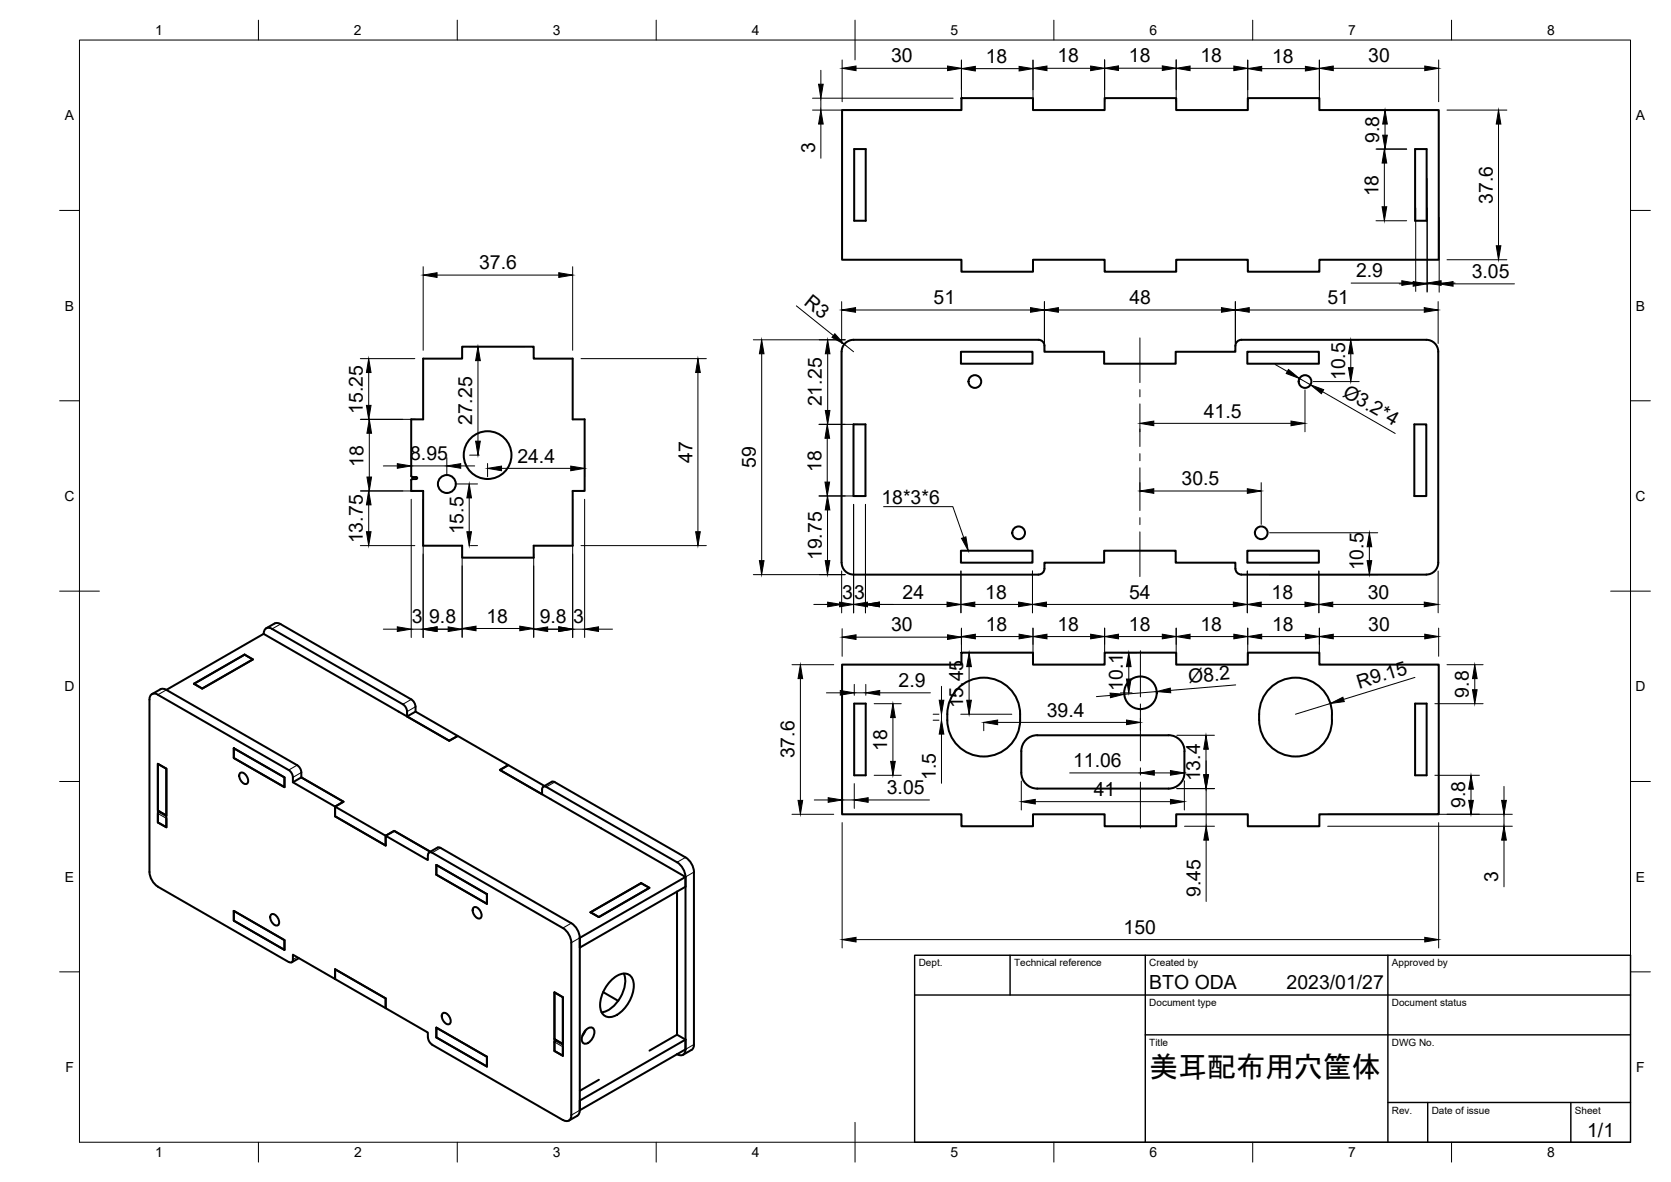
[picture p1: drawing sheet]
<svg xmlns="http://www.w3.org/2000/svg" width="420mm" height="297mm" viewBox="0 0 420 297" stroke-linecap="round" stroke-linejoin="round" font-family="sans-serif">
<g fill="none" stroke="#000" stroke-width=".51">
<path d="M211.7 27.7h30v-3h18v3h18v-3h18v3h18.1v-3h17.9v3h30.1v37.6h-30.1v3h-17.9v-3h-18.1v3h-18v-3h-18v3h-18v-3h-30zM214.8 37.5h2.9v18h-2.9zM355.8 37.5h2.9v18h-2.9zM106.4 90.1h9.8v-3h18v3h9.8v15.3h3v18h-3v13.7h-9.8v3h-18v-3h-9.8v-13.7h-3v-2.8l.3-.2h1l.2-.3-.2-.2h-1.1l-.2-.3v-14.2h3zM211.6 88.4v53M241.6 88.4h18v3h-18zM310.6 86.9v1.5h-15v3h-18v-3h-15v-1.5a1.49 1.49 0 0 0-1.5-1.5h-46.5a2.99 2.99 0 0 0-3 3M312.1 85.4h46.5a2.99 2.99 0 0 1 3 3v53a2.99 2.99 0 0 1-3 3h-46.5M312.1 85.4a1.49 1.49 0 0 0-1.5 1.5M313.6 88.4h18v3h-18zM214.6 106.6h3v18.1h-3zM355.6 106.6h3v18.1h-3z"/>
<path d="M241.6 138.4h18v3h-18zM313.6 138.4h18v3h-18zM66.9 157.9l2.2-1.2a1.49 1.49 0 0 1 1.4 .1l32.9 19 .6 .6a3.3 3.3 0 0 1 .5 2.4l10.6 6.1-2.1 1.3-10.7-6.1 2.2-1.3M68.4 158l32.9 19 .6 .6a3.2 3.2 0 0 1 .4 2.5M68.4 158a1.29 1.29 0 0 0-1.5-.1 1.29 1.29 0 0 0-.6 1.4M211.6 141.4a2.99 2.99 0 0 0 3 3h46.5a1.54 1.54 0 0 0 1.5-1.5v-1.5h15v-3h18v3h15v1.5M310.6 142.9a1.49 1.49 0 0 0 1.5 1.5M39.7 174.6l32.9 18.9 .6 .6a3.2 3.2 0 0 1 .4 2.5l10.7 6.1v2.4l12.7 7.4v-2.5l10.6 6.1v-1.2M39.7 174.6a1.29 1.29 0 0 0-1.5-.2 1.29 1.29 0 0 0-.6 1.4v43.4l.2 1.1 .6 1.2 1.3 1.3M41.8 173.4a1.49 1.49 0 0 0-1.5-.2l-2.1 1.2M48.8 171.8l12.7-7.3 2.1 1.2-12.7 7.4zM48.8 171.8l12.7-7.3 2.1 1.2-12.8 7.3z"/>
<path d="M211.7 167h30v-3h18v3h18v-3h18v3h18.1v-3h17.9v3h30.1v37.6h-30.1v3h-17.9v-3h-18.1v3h-18v-3h-18v3h-18v-3h-30zM214.8 176.8h2.9v18h-2.9zM240.9 173a9.2 9.2 0 0 1 10.7-1.7 9.2 9.2 0 0 1 4.9 9.7 9.2 9.2 0 0 1-10 9.1 9.2 9.2 0 0 1-8.3-10.6 9.1 9.1 0 0 1 2.7-6.5zM316.6 179.5v1.5M316.6 179.5a9.2 9.2 0 0 1 10-9.2 9.2 9.2 0 0 1 8.3 10.7 9.1 9.1 0 0 1-9.1 9.1 9.1 9.1 0 0 1-9.2-9.1M355.8 176.8h2.9v18h-2.9zM39.7 192l2.1 1.2v14.7l-2.1-1.2zM58.8 188l12.7 7.4v2.4l-12.7-7.3zM60.4 194.3a1.38 1.38 0 0 1 1.8 1 .96 .96 0 0 1 .3 1.1 .96 .96 0 0 1-.9 .6 2.08 2.08 0 0 1-1.2-2.7zM74.7 192.3l-32.9-18.9 24.5-14.1 46.7 26.9 2.1-1.3 12.7 7.4-2.1 1.2 46.7 26.9-26.6 15.3M74.7 192.3l.6 .6a3.2 3.2 0 0 1 .5 2.5l10.6 6.1-2.1 1.2v2.4l12.7 7.4v-2.5l2.1-1.2 9.1 5.3-9.1-5.3-2.1 1.2-12.7-7.3 2.1-1.2-10.6-6.1-2.2 1.2M136.3 198.4l.1-.4a.61 .61 0 0 1 1-.2l32.8 18.9 1 .8 .7 1.1 .5 1.8v43.3"/>
<path d="M136.6 197.7l2.1-1.2h.8l32.9 19 1.3 1.3 .6 1.1 .2 1.2v43.4a1.47 1.47 0 0 1-.6 1.4M136.9 197.5l-9.1-5.2-2.1 1.2 10.6 6.1v-1.2M260.8 184.8h33M293.8 184.8a4 4 0 0 1 4 4v5.4a4 4 0 0 1-4 4h-33a4 4 0 0 1-4-4v-5.4a4 4 0 0 1 4-4M39.7 204.4v2.3l2.1 1.2v-2.3M39.7 203.6v-11.6l2.1 1.2v11.6M39.7 203.6l.1 .1M39.8 203.7l2 1.2M40.2 204l-.5 .4M107.6 214.9l.1-.4 .3-.3 .7 .1 32.8 18.9M109.7 217.4l12.7 7.3v2.4l-12.7-7.3zM110 213l-2.1 1.2"/>
<path d="M110 213l.8 .1 32.8 18.9 1.4 1.3 .6 1.2 .2 1.2M39.7 222.8l32.9 18.9 .6 .2 .4-.4v-1.6l10.7 6.1v-2.4l12.7 7.3v2.5l10.6 6.1v1.2M58.8 228.9l12.7 7.4v2.4l-12.7-7.3zM68.2 229.8a1.38 1.38 0 0 1 1.8 1.1 .96 .96 0 0 1 .3 1 .96 .96 0 0 1-.9 .7 2.08 2.08 0 0 1-1.2-2.8zM119.1 228.1a1.38 1.38 0 0 1 1.8 1 .96 .96 0 0 1 .3 1.1 .96 .96 0 0 1-.9 .6 2.08 2.08 0 0 1-1.2-2.7zM141.5 233.2l1 .8 .7 1.1 .4 1.8 .1 43.3a1.29 1.29 0 0 1-.7 1.4 1.29 1.29 0 0 1-1.5-.2M145.8 235.7v43.3M148.5 229.2l12.7-7.3 2.1 1.2-12.8 7.4zM161.2 221.9l2.1 1.2-12.7 7.4-2.1-1.3M170.2 224v36M172.4 222.8l-26.6 15.3M75.1 240.8l-1.8 1"/>
<path d="M84.3 243.6l12.7 7.3v2.5l-12.7-7.4zM109.7 258.2l12.7 7.4v2.4l-12.7-7.3zM111.3 254.7a1.38 1.38 0 0 1 1.8 1 .96 .96 0 0 1 .3 1.1 .96 .96 0 0 1-.8 .6 2.08 2.08 0 0 1-1.3-2.7zM139.4 249.4l2.1 1.2v14.7l-2.1-1.2zM147.2 259l-.8 1.3M147.4 258.7a1.13 1.13 0 0 1 1.6-.4 1.13 1.13 0 0 1 .4 1.6 2.52 2.52 0 0 1-2.7 2.3 2.53 2.53 0 0 1 .7-3.5zM151.6 249.3l3.8 2.2M153.8 246.2a3.8 3.8 0 0 1 4.6-1.1 4.5 4.5 0 0 1 .5 5.1 8.2 8.2 0 0 1-5.3 5.4 2.47 2.47 0 0 1-2.7-3 9.5 9.5 0 0 1 2.9-6.4zM156.9 244.7a7.9 7.9 0 0 1-2.5 8.1l-.6 .5a4.6 4.6 0 0 1-2.6 1.1M107.6 260.7l.2 .8 .9 1M108.7 262.5l32.8 19M139.4 261v-11.6l2.1 1.2v11.7"/>
<path d="M139.4 261l.1 .1M139.5 261.1l2 1.3M139.6 261.6l-.2 .2v2.3l2.1 1.2v-2.2M139.9 261.4l-.3 .1M145.8 279a1.5 1.5 0 0 1-.7 1.4l-2.1 1.2M150.6 271.3l-4.8 2.8M170.2 260l2.2 1.3-26.6 15.3M170.2 260l-6.9 4M172.4 263.7a1.29 1.29 0 0 1-.7 1.4 1.29 1.29 0 0 1-1.5-.2M172.4 263.7l-26.6 15.3M173.8 263.9l-2.1 1.2"/>
<circle cx="245.1" cy="95.9" r="1.6"/>
<circle cx="328.1" cy="95.9" r="1.6"/>
<circle cx="122.6" cy="114.4" r="6"/>
<circle cx="112.4" cy="121.6" r="2.25"/>
<circle cx="256.1" cy="133.9" r="1.6"/>
<circle cx="317.1" cy="133.9" r="1.6"/>
<circle cx="286.8" cy="174.1" r="4.1"/>
</g>
<g fill="none" stroke="#000" stroke-width=".25">
<path d="M20 10.1h390v276.9h-390zM65 5.1v5M115 5.1v5M165 5.1v5M206.4 17.7v3.5M211.8 15.1v10.5M211.8 17.2l3.4-.6v1.2zM215 5.1v10M215.2 17.2h23.1M238.3 16.6l3.4 .6-3.4 .6zM241.7 15.1v10.5M241.7 17.2l3.5-.5v1.1z"/>
<path d="M245.2 17.2h11M256.2 16.7l3.5 .5-3.5 .6zM259.7 15.1v10.5M259.7 17.2l3.6-.6v1.2zM263.3 17.2h10.9M265 5.1v5M274.2 16.6l3.5 .6-3.5 .6zM277.7 15v10.6M277.7 17.1l3.5-.5v1.1zM281.2 17.1h11M292.2 16.6l3.5 .5-3.5 .6zM295.7 15v10.6"/>
<path d="M295.7 17.2l3.5-.6v1.2zM299.2 17.2h11M310.2 16.6l3.5 .6-3.5 .6zM313.7 17.2l3.5-.5v1.1zM313.7 15.1v10.5M315 5.1v5M317.2 17.2h11M328.2 16.7l3.5 .5-3.5 .6zM331.7 17.2l3.5-.6v1.2zM331.7 15.1v10.5M335.2 17.2h23M358.2 16.6l3.5 .6-3.5 .6z"/>
<path d="M361.7 15.1v10.5M365 5.1v5M204.3 27.7h35.3M204.3 24.7h35.3M205.8 21.2h1.2l-.6 3.5zM206.4 24.7v3M206.4 31.2v8.6M206.4 27.7l.6 3.5h-1.2zM346 37.5h7.7M346.2 27.7h.1M347.7 34h1.1l-.5 3.5zM348.1 37.5l.6 3.5h-1.2z"/>
<path d="M348.3 31.2v2.8M348.3 27.7l.5 3.5h-1.1zM363.8 27.7h15.1M376.8 31.2v30.6M376.8 27.7l.6 3.5h-1.2zM15 52.9h5M346 55.5h7.7M347.5 52h1.2l-.6 3.5zM348.1 41v11M356 52.2v21M358.8 44.9v28.5M358.9 52.2v21"/>
<path d="M361.9 54.7v18.7M410 52.9h5M106.4 67v21M106.4 69.1l3.5-.6v1.2zM109.9 69.1h30.6M140.5 68.5l3.5 .6-3.5 .6zM144 67v21M200.2 76.9l9.3 7.4M211.6 75.8v10.5M211.6 77.9l3.5-.6v1.2zM215.1 77.9h44M259.1 77.3l3.5 .6-3.5 .6z"/>
<path d="M262.6 75.8v10.5M262.6 77.9l3.5-.6v1.2zM266.1 77.9h41M307.1 77.3l3.5 .6-3.5 .6zM310.6 75.8v10.5M310.6 77.9l3.5-.6v1.2zM314.1 77.9h44M339.7 71.1h12.8M351.8 71.3h3.5M352.5 70.5l3.5 .6-3.5 .6zM355.3 70.8l3.5 .5-3.5 .6zM356 71.1h2.9"/>
<path d="M358.1 77.3l3.5 .6-3.5 .6zM358.8 71.3h3.1M358.9 71.1l3.5-.6v1.2zM361.6 75.8v10.5M361.9 71.3l3.5-.5v1.1zM362.4 71.1h3.5M363.8 65.3h15.1M365.4 71.3h15.4M376.2 61.8h1.2l-.6 3.5zM90.6 90.1h13.7M92.7 90.1l.6 3.5h-1.2zM92.7 93.6v8.3"/>
<path d="M118.1 87.1h14M120.2 87.1l.6 3.5h-1.2zM120.2 90.6v20.3M146.1 90.1h31.5M175.5 93.6v40M175.5 90.1l.6 3.5h-1.2zM189.4 85.4h23.1M191.5 88.9v52M191.5 85.4l.6 3.5h-1.2zM208.1 88.9v14.3M208.1 85.4l.6 3.5h-1.2zM209.9 83.9l2.4 2.6-3.1-1.7z"/>
<path d="M212.3 86.5l2.3 1.9M286.6 84.9v11.2M286.6 97.9v1.8M320.7 91.6l3 1.8M324 92.8l2.7 2.3-3.3-1.2zM326.7 95.1l2.8 1.6M328.1 98v10.5M329.5 96.7l3.3 1.2-.5 1zM330.2 95.9h11.6M332.5 98.4l18.3 10.5M338.5 85.4h3.3M339.1 92.4h1.1l-.6 3.5z"/>
<path d="M339.6 88.9v3.5M339.6 85.4l.6 3.5h-1.1zM15 100.7h5M90.6 105.4h13.7M92.1 101.9h1.2l-.6 3.5zM92.3 119.9h1.1l-.5 3.5zM92.9 108.9v11M92.9 105.4l.5 3.5h-1.1zM96.4 117.1h3.5M99.9 116.5l3.5 .6-3.5 .6zM103.4 115v.5M103.4 117.1h8.9"/>
<path d="M112.3 115v4.5M112.3 117.1l3.5-.6v1.2zM115.8 117.1h3.6M118.1 114.4h2.4M119.6 110.9h1.2l-.6 3.5zM122.6 117.7l3.5-.6v1.2zM122.6 116.5v3.3M126.1 117.7h17.4M143.5 117.1l3.5 .6-3.5 .6zM147 116.7v3.1M205.9 106.6h9.6M207.5 103.2h1.2l-.6 3.4z"/>
<path d="M208 110.1v11M208 106.6l.6 3.5h-1.2zM286.6 106.4l3.5-.6v1.2zM286.6 101.5v10.7M286.6 114v1.8M286.6 117.6v10.7M290.1 106.4h34.5M324.6 105.8l3.5 .6-3.5 .6zM410 100.7h5M90.6 123.4h13.7M90.6 137.1h13.7M92.1 133.6h1.2l-.6 3.5z"/>
<path d="M92.7 123.4l.6 3.5h-1.2zM92.7 126.9v6.7M103.4 125.5v34.7M106.4 125.5v34.7M114.4 121.6h5.7M116.2 139.2v21M117.4 133.6h1.2l-.6 3.5zM118 125.1v8.5M118 121.6l.6 3.5h-1.2zM118.3 137.1h1.8M134.2 139.2v21M144 125.5v34.7"/>
<path d="M146.1 137.1h31.5M147 125.5v34.7M174.9 133.6h1.2l-.6 3.5zM205.9 124.6h9.6M207.4 121.1h1.2l-.6 3.5zM208.1 128.2v12.7M208.1 124.6l.6 3.6h-1.2zM214.6 126.8v27.2M217.6 126.8v27.2M222.2 127.3h17.4l2.7 7.8M241.8 135.3l1.1-.4 .6 3.5zM286.6 123.4l3.5-.6v1.2z"/>
<path d="M286.6 130.1v1.8M286.6 133.7v11.2M290.1 123.4h23.5M313.6 122.8l3.5 .6-3.5 .6zM317.1 121.3v10.5M319.2 133.9h27.2M344.3 137.4v3.5M344.3 133.9l.6 3.5h-1.2zM15 148.6h10M70.5 156.8l-2.1 1.2M96.4 158.1h3.5M99.9 157.5l3.5 .6-3.5 .6z"/>
<path d="M103.4 158.1h3M106.4 158.1l3.5-.6v1.2zM109.9 158.1h2.8M109.9 158.1h3.5M112.7 157.5l3.5 .6-3.5 .6zM116.2 157.9l3.5-.6v1.2zM119.7 157.9h11M130.7 157.3l3.5 .6-3.5 .6zM134.2 158.1l3.5-.6v1.2zM137 158.1h3.5M137.7 158.1h2.8M140.5 157.5l3.5 .6-3.5 .6z"/>
<path d="M144 158.1h3M147 158.1l3.5-.6v1.2zM150.5 158.1h3.5M189.4 144.4h23.1M190.9 140.9h1.2l-.6 3.5zM204.6 151.9h6.5M207.5 140.9h1.2l-.6 3.5zM208.1 151.3l3.5 .6-3.5 .6zM211.1 151.3l3.5 .6-3.5 .6zM211.6 143.5v10.5M211.6 151.9h6M211.8 158v6.9"/>
<path d="M214.6 151.9l3.5-.6v1.2zM217.6 151.9l3.5-.6v1.2zM218.1 151.9h20M238.1 151.3l3.5 .6-3.5 .6zM238.3 159.5l3.4 .6-3.4 .6zM241.6 151.9l3.5-.6v1.2zM241.6 143.5v10.5M241.7 157.9v7M241.7 160l3.5-.6v1.1zM245.1 151.9h11M245.2 160h11M256.1 151.3l3.5 .6-3.5 .6z"/>
<path d="M256.2 159.4l3.5 .6-3.5 .5zM259.6 151.9l3.5-.6v1.2zM259.6 143.5v10.5M259.7 157.9v7M259.7 160l3.6-.6v1.1zM263.1 151.9h47M263.3 160h10.9M274.2 159.4l3.5 .6-3.5 .5zM277.7 157.9v7M277.7 160l3.5-.6v1.1zM281.2 160h11M292.2 159.4l3.5 .6-3.5 .5z"/>
<path d="M295.7 157.9v7M295.7 160l3.5-.6v1.1zM299.2 160h11M310.1 151.3l3.5 .6-3.5 .6zM310.2 159.4l3.5 .6-3.5 .5zM313.6 151.9l3.5-.6v1.2zM313.6 143.5v10.5M313.7 160l3.5-.6v1.1zM313.7 157.9v7M317.1 151.9h11M317.2 160h11M319.2 144.4h27.2"/>
<path d="M328.1 151.3l3.5 .6-3.5 .6zM328.2 159.4l3.5 .6-3.5 .5zM331.6 151.9l3.5-.6v1.2zM331.6 143.5v10.5M331.7 160l3.5-.6v1.1zM331.7 157.9v7M335.1 151.9h23M335.2 160h23M343.7 140.9h1.2l-.6 3.5zM358.1 151.3l3.5 .6-3.5 .6zM358.2 159.4l3.5 .6-3.5 .5zM361.6 143.5v10.5"/>
<path d="M361.7 157.9v7M405 148.6h10M41.8 173.4l-2.1 1.2M103.4 175.8l-2.1 1.2M104.5 177.6l-2.2 1.2M199.1 167h10.5M201.3 170.5v30.6M201.3 167l.5 3.5h-1.1zM207.8 174.1h3.5M211.3 173.5l3.5 .6-3.5 .6zM211.8 160.1l3.4-.6v1.2zM214.8 172v2.7"/>
<path d="M214.8 174.1h2.9M215.2 160.1h23.1M217.7 174.1l3.5-.6v1.2zM217.7 172v2.7M219.8 176.8h6.8M221.2 174.1h12.7M224.5 176.8l.6 3.5h-1.2zM234.6 179.5h1.5M236.2 176h1.1l-.6 3.5zM236.7 172.5v3.5M236.7 179.5v1.5M241.6 179.5h12.8"/>
<path d="M243.1 176h1.1l-.5 3.5zM243.7 167.5v8.5M243.7 164l.5 3.5h-1.1zM279.1 174.2l3.6 .3-3.5 .8zM279.2 174.8l-3.5 .3M281.7 174.1h3M281.9 164h4M283.2 170.6h1.2l-.6 3.5zM283.8 167.5v3.1M283.8 164l.6 3.5h-1.2zM286.7 163.5v11.6M286.7 176.9v14.3"/>
<path d="M290.8 173.8l-8.1 .7M290.8 173.8l3.5-.9 .1 1.2zM310.7 172.1l-16.4 1.4M334.5 176.8l-8.8 2.7M334.5 176.8l3.2-1.6 .3 1.1zM355.8 170.2l-18 5.6M360.8 176.8h12.1M363.8 167h9.1M370.2 173.3h1.2l-.6 3.5zM370.8 170.5v2.8M370.8 167l.6 3.5h-1.2zM15 196.4h5"/>
<path d="M74.7 192.3l-2.1 1.2M75.8 194.1l-2.2 1.3M139.5 196.5l-2.1 1.3M214.8 196.9v6.3M219.8 194.8h6.8M223.9 191.3h1.2l-.6 3.5zM224.5 180.3v11M234.6 181h1.5M236.7 184.5v12.3M236.7 181l.6 3.5h-1.1zM247.4 181.5l3.4-.6v1.2zM247.4 181.6v2"/>
<path d="M250.8 181.5h32.5M256.8 196.3v7.3M269 194.2h17.7M283.3 180.9l3.4 .6-3.4 .6zM286.7 193v1.8M286.7 196.5v11.6M286.7 194.2l3.5-.6v1.2zM290.2 194.2h4.1M294.3 193.6l3.5 .6-3.5 .6zM295.9 184.8h9.5M295.9 198.2h9.5M297.8 196.3v7.3"/>
<path d="M302.7 194.7h1.1l-.6 3.5zM302.7 194.7h1.2l-.6 3.5zM303.2 188.3v6.4M303.2 184.8l.6 3.5h-1.1zM303.3 191.2v3.5M303.3 198.2v9.4M360.8 194.8h11.2M369.9 198.3v2.8M369.9 194.8l.6 3.5h-1.2zM378.2 197.6v3.5M410 196.4h5M39.7 203.6l2.1 1.2"/>
<path d="M39.7 204.4l2.1 1.2M39.9 204.1l1.9 1.1M110.8 213.1l-2.1 1.2M172.4 215.5l-2.2 1.2M174.5 219.2l-2.1 1.2M199.1 204.6h10.5M200.7 201.1h1.1l-.5 3.5zM204.7 201h3.5M208.2 200.5l3.6 .5-3.6 .6zM211.8 206.7v31.5M211.8 201h3M214.8 201l3.5-.5v1.1z"/>
<path d="M218.3 201h15.4M256.8 201.5l3.5-.6v1.1zM260.3 201.5h34M294.3 200.9l3.5 .6-3.5 .5zM297.8 207.6h7.6M303.3 211.1v15.4M303.3 207.6l.6 3.5h-1.2zM333.8 204.6h46.5M333.8 207.6h46.5M361.7 206.7v31.5M369.3 201.1h1.2l-.6 3.5zM377.6 201.1h1.2l-.6 3.5z"/>
<path d="M378.2 204.6v3M378.2 211.1v11.8M378.2 207.6l.6 3.5h-1.2zM143.6 232l-2.1 1.2M145.8 235.7l-2.2 1.2M211.8 236.1l3.4-.5v1.1zM215.2 236.1h143M358.2 235.6l3.5 .5-3.5 .6zM15 244.2h5M74.7 240.5l-1.1 .6M410 244.2h5M139.4 261l2.1 1.3"/>
<path d="M139.4 261.8l2.1 1.3M139.6 261.5l1.9 1.2M145.8 279l-2.2 1.2M174.5 262.5l-2.1 1.2M65 287v5M115 287v5M165 287v5M215 282.1v9.9M265 287v5M315 287v5M365 287v5"/>
</g>
<path d="M230 240.1h180v46.9h-180zM230 250h180M254 240.1v9.9M288 240.1v46.9M349 240.1v46.9M288 260.1h122M349 277.1h61M359 277.1v9.9M395 277.1v9.9" fill="none" stroke="#000" stroke-width=".36"/>
<g fill="#000">
<path d="M211.8 17.2l3.4-.6v1.2zM238.3 16.6l3.4 .6-3.4 .6zM241.7 17.2l3.5-.5v1.1zM256.2 16.7l3.5 .5-3.5 .6zM259.7 17.2l3.6-.6v1.2zM274.2 16.6l3.5 .6-3.5 .6zM277.7 17.1l3.5-.5v1.1zM292.2 16.6l3.5 .5-3.5 .6zM295.7 17.2l3.5-.6v1.2zM310.2 16.6l3.5 .6-3.5 .6zM313.7 17.2l3.5-.5v1.1zM328.2 16.7l3.5 .5-3.5 .6z"/>
<path d="M331.7 17.2l3.5-.6v1.2zM358.2 16.6l3.5 .6-3.5 .6zM205.8 21.2h1.2l-.6 3.5zM206.4 27.7l.6 3.5h-1.2zM347.7 34h1.1l-.5 3.5zM348.3 27.7l.5 3.5h-1.1zM376.8 27.7l.6 3.5h-1.2zM347.5 52h1.2l-.6 3.5zM348.1 37.5l.6 3.5h-1.2zM106.4 69.1l3.5-.6v1.2zM140.5 68.5l3.5 .6-3.5 .6zM211.6 77.9l3.5-.6v1.2z"/>
<path d="M259.1 77.3l3.5 .6-3.5 .6zM262.6 77.9l3.5-.6v1.2zM307.1 77.3l3.5 .6-3.5 .6zM310.6 77.9l3.5-.6v1.2zM352.5 70.5l3.5 .6-3.5 .6zM355.3 70.8l3.5 .5-3.5 .6zM358.1 77.3l3.5 .6-3.5 .6zM358.9 71.1l3.5-.6v1.2zM361.9 71.3l3.5-.5v1.1zM376.2 61.8h1.2l-.6 3.5zM92.7 90.1l.6 3.5h-1.2zM120.2 87.1l.6 3.5h-1.2z"/>
<path d="M175.5 90.1l.6 3.5h-1.2zM191.5 85.4l.6 3.5h-1.2zM208.1 85.4l.6 3.5h-1.2zM209.9 83.9l2.4 2.6-3.1-1.7zM324 92.8l2.7 2.3-3.3-1.2zM329.5 96.7l3.3 1.2-.5 1zM339.1 92.4h1.1l-.6 3.5zM339.6 85.4l.6 3.5h-1.1zM92.1 101.9h1.2l-.6 3.5zM92.9 105.4l.5 3.5h-1.1zM92.3 119.9h1.1l-.5 3.5zM99.9 116.5l3.5 .6-3.5 .6z"/>
<path d="M112.3 117.1l3.5-.6v1.2zM119.6 110.9h1.2l-.6 3.5zM122.6 117.7l3.5-.6v1.2zM143.5 117.1l3.5 .6-3.5 .6zM208 106.6l.6 3.5h-1.2zM207.5 103.2h1.2l-.6 3.4zM286.6 106.4l3.5-.6v1.2zM324.6 105.8l3.5 .6-3.5 .6zM92.1 133.6h1.2l-.6 3.5zM92.7 123.4l.6 3.5h-1.2zM117.4 133.6h1.2l-.6 3.5zM118 121.6l.6 3.5h-1.2z"/>
<path d="M174.9 133.6h1.2l-.6 3.5zM207.4 121.1h1.2l-.6 3.5zM208.1 124.6l.6 3.6h-1.2zM241.8 135.3l1.1-.4 .6 3.5zM286.6 123.4l3.5-.6v1.2zM313.6 122.8l3.5 .6-3.5 .6zM344.3 133.9l.6 3.5h-1.2zM99.9 157.5l3.5 .6-3.5 .6zM106.4 158.1l3.5-.6v1.2zM112.7 157.5l3.5 .6-3.5 .6zM116.2 157.9l3.5-.6v1.2zM130.7 157.3l3.5 .6-3.5 .6z"/>
<path d="M134.2 158.1l3.5-.6v1.2zM140.5 157.5l3.5 .6-3.5 .6zM147 158.1l3.5-.6v1.2zM190.9 140.9h1.2l-.6 3.5zM207.5 140.9h1.2l-.6 3.5zM208.1 151.3l3.5 .6-3.5 .6zM211.1 151.3l3.5 .6-3.5 .6zM211.8 160.1l3.4-.6v1.2zM214.6 151.9l3.5-.6v1.2zM217.6 151.9l3.5-.6v1.2zM238.1 151.3l3.5 .6-3.5 .6zM238.3 159.5l3.4 .6-3.4 .6z"/>
<path d="M241.6 151.9l3.5-.6v1.2zM241.7 160l3.5-.6v1.1zM256.1 151.3l3.5 .6-3.5 .6zM256.2 159.4l3.5 .6-3.5 .5zM259.6 151.9l3.5-.6v1.2zM259.7 160l3.6-.6v1.1zM274.2 159.4l3.5 .6-3.5 .5zM277.7 160l3.5-.6v1.1zM292.2 159.4l3.5 .6-3.5 .5zM295.7 160l3.5-.6v1.1zM310.1 151.3l3.5 .6-3.5 .6zM310.2 159.4l3.5 .6-3.5 .5z"/>
<path d="M313.6 151.9l3.5-.6v1.2zM313.7 160l3.5-.6v1.1zM328.1 151.3l3.5 .6-3.5 .6zM328.2 159.4l3.5 .6-3.5 .5zM331.6 151.9l3.5-.6v1.2zM331.7 160l3.5-.6v1.1zM343.7 140.9h1.2l-.6 3.5zM358.1 151.3l3.5 .6-3.5 .6zM358.2 159.4l3.5 .6-3.5 .5zM201.3 167l.5 3.5h-1.1zM211.3 173.5l3.5 .6-3.5 .6zM217.7 174.1l3.5-.6v1.2z"/>
<path d="M236.2 176h1.1l-.6 3.5zM243.7 164l.5 3.5h-1.1zM243.1 176h1.1l-.5 3.5zM279.1 174.2l3.6 .3-3.5 .8zM283.8 164l.6 3.5h-1.2zM283.2 170.6h1.2l-.6 3.5zM290.8 173.8l3.5-.9 .1 1.2zM334.5 176.8l3.2-1.6 .3 1.1zM370.8 167l.6 3.5h-1.2zM370.2 173.3h1.2l-.6 3.5zM224.5 176.8l.6 3.5h-1.2zM223.9 191.3h1.2l-.6 3.5z"/>
<path d="M236.7 181l.6 3.5h-1.1zM247.4 181.5l3.4-.6v1.2zM283.3 180.9l3.4 .6-3.4 .6zM286.7 194.2l3.5-.6v1.2zM294.3 193.6l3.5 .6-3.5 .6zM303.2 184.8l.6 3.5h-1.1zM302.7 194.7h1.1l-.6 3.5zM302.7 194.7h1.2l-.6 3.5zM369.9 194.8l.6 3.5h-1.2zM200.7 201.1h1.1l-.5 3.5zM208.2 200.5l3.6 .5-3.6 .6zM214.8 201l3.5-.5v1.1z"/>
<path d="M256.8 201.5l3.5-.6v1.1zM294.3 200.9l3.5 .6-3.5 .5zM303.3 207.6l.6 3.5h-1.2zM369.3 201.1h1.2l-.6 3.5zM377.6 201.1h1.2l-.6 3.5zM378.2 207.6l.6 3.5h-1.2zM211.8 236.1l3.4-.5v1.1zM358.2 235.6l3.5 .5-3.5 .6z"/>
<circle cx="170.2" cy="264.9" r=".25"/>
</g>
<text font-size="7.3" x="289" y="270.6">美耳配布用穴筐体</text>
<g font-size="4.9">
<text x="224.1" y="15.7">30</text>
<text x="247.9" y="15.8">18</text>
<text x="265.9" y="15.7">18</text>
<text x="283.9" y="15.7">18</text>
<text x="301.9" y="15.7">18</text>
<text x="319.9" y="15.8">18</text>
<text x="344" y="15.7">30</text>
<text x="346.8" y="36" transform="rotate(-90 346.8 36)">9.8</text>
<text x="204.9" y="38.6" transform="rotate(-90 204.9 38.6)">3</text>
<text x="346.6" y="49.3" transform="rotate(-90 346.6 49.3)">18</text>
<text x="375.3" y="51.2" transform="rotate(-90 375.3 51.2)">37.6</text>
<text x="120.5" y="67.7">37.6</text>
<text x="341" y="69.7">2.9</text>
<text x="370.1" y="69.9">3.05</text>
<text x="201.9" y="76.4" transform="rotate(39 201.9 76.4)">R3</text>
<text x="234.7" y="76.4">51</text>
<text x="284" y="76.4">48</text>
<text x="333.8" y="76.4">51</text>
<text x="338.2" y="95.6" transform="rotate(-90 338.2 95.6)">10.5</text>
<text x="337.4" y="99.5" transform="rotate(30 337.4 99.5)">Ø3.2*4</text>
<text x="91.2" y="104" transform="rotate(-90 91.2 104)">15.25</text>
<text x="118.7" y="106.8" transform="rotate(-90 118.7 106.8)">27.25</text>
<text x="206.7" y="102.1" transform="rotate(-90 206.7 102.1)">21.25</text>
<text x="302.7" y="104.9">41.5</text>
<text x="91.4" y="117.3" transform="rotate(-90 91.4 117.3)">18</text>
<text x="103.1" y="115.6">8.95</text>
<text x="130.1" y="116.3">24.4</text>
<text x="174.1" y="116.3" transform="rotate(-90 174.1 116.3)">47</text>
<text x="190.1" y="117.6" transform="rotate(-90 190.1 117.6)">59</text>
<text x="206.5" y="118.5" transform="rotate(-90 206.5 118.5)">18</text>
<text x="297.1" y="121.9">30.5</text>
<text x="221.6" y="126.6">18*3*6</text>
<text x="91.2" y="136.5" transform="rotate(-90 91.2 136.5)">13.75</text>
<text x="116.5" y="134.3" transform="rotate(-90 116.5 134.3)">15.5</text>
<text x="206.6" y="140.8" transform="rotate(-90 206.6 140.8)">19.75</text>
<text x="342.9" y="143.3" transform="rotate(-90 342.9 143.3)">10.5</text>
<text x="211.8" y="150.4">3</text>
<text x="214.8" y="150.4">3</text>
<text x="226.9" y="150.5">24</text>
<text x="247.7" y="150.4">18</text>
<text x="283.9" y="150.4">54</text>
<text x="319.7" y="150.4">18</text>
<text x="343.9" y="150.4">30</text>
<text x="103.5" y="156.6">3</text>
<text x="107.9" y="156.7">9.8</text>
<text x="122.3" y="156.5">18</text>
<text x="135.7" y="156.7">9.8</text>
<text x="144.1" y="156.6">3</text>
<text x="224.1" y="158.6">30</text>
<text x="247.9" y="158.5">18</text>
<text x="265.9" y="158.5">18</text>
<text x="283.9" y="158.5">18</text>
<text x="301.9" y="158.5">18</text>
<text x="319.9" y="158.5">18</text>
<text x="344" y="158.5">30</text>
<text x="226" y="172.6">2.9</text>
<text x="282.4" y="173.7" transform="rotate(-90 282.4 173.7)">10.1</text>
<text x="298.9" y="171.6" transform="rotate(-5 298.9 171.6)">Ø8.2</text>
<text x="341.7" y="173" transform="rotate(-17 341.7 173)">R9.15</text>
<text x="242.2" y="178" transform="rotate(-90 242.2 178)">15.45</text>
<text x="369.4" y="175.3" transform="rotate(-90 369.4 175.3)">9.8</text>
<text x="263.2" y="180.1">39.4</text>
<text x="199.8" y="190.6" transform="rotate(-90 199.8 190.6)">37.6</text>
<text x="223.1" y="188.7" transform="rotate(-90 223.1 188.7)">18</text>
<text x="235.3" y="196" transform="rotate(-90 235.3 196)">1.5</text>
<text x="269.8" y="192.8">11.06</text>
<text x="301.8" y="196.4" transform="rotate(-90 301.8 196.4)">13.4</text>
<text x="223" y="199.6">3.05</text>
<text x="275" y="200.1">41</text>
<text x="368.4" y="203.1" transform="rotate(-90 368.4 203.1)">9.8</text>
<text x="376.7" y="221.7" transform="rotate(-90 376.7 221.7)">3</text>
<text x="301.8" y="225.4" transform="rotate(-90 301.8 225.4)">9.45</text>
<text x="282.5" y="234.7">150</text>
<text x="289" y="248.5">BTO ODA</text>
<text x="323.5" y="248.5">2023/01/27</text>
<text x="399.1" y="285.7">1/1</text>
</g>
<g font-size="3.5">
<text x="39" y="8.8">1</text>
<text x="89" y="8.8">2</text>
<text x="139" y="8.8">3</text>
<text x="189" y="8.8">4</text>
<text x="239" y="8.8">5</text>
<text x="289" y="8.8">6</text>
<text x="339" y="8.8">7</text>
<text x="389" y="8.8">8</text>
<text x="16.3" y="30.2">A</text>
<text x="411.3" y="30.2">A</text>
<text x="16.3" y="78">B</text>
<text x="411.3" y="78">B</text>
<text x="16.3" y="125.9">C</text>
<text x="411.2" y="125.9">C</text>
<text x="16.3" y="173.7">D</text>
<text x="411.2" y="173.7">D</text>
<text x="16.3" y="221.6">E</text>
<text x="411.3" y="221.5">E</text>
<text x="16.4" y="269.4">F</text>
<text x="411.4" y="269.4">F</text>
<text x="39" y="290.8">1</text>
<text x="89" y="290.8">2</text>
<text x="139" y="290.8">3</text>
<text x="189" y="290.8">4</text>
<text x="239" y="290.8">5</text>
<text x="289" y="290.8">6</text>
<text x="339" y="290.8">7</text>
<text x="389" y="290.8">8</text>
</g>
<g font-size="2.5">
<text x="231" y="242.9">Dept.</text>
<text x="255" y="242.9">Technical reference</text>
<text x="289" y="242.9">Created by</text>
<text x="350" y="242.9">Approved by</text>
<text x="289" y="252.8">Document type</text>
<text x="350" y="252.8">Document status</text>
<text x="289" y="262.9">Title</text>
<text x="350" y="262.9">DWG No.</text>
<text x="350" y="279.9">Rev.</text>
<text x="360" y="279.9">Date of issue</text>
<text x="396" y="279.9">Sheet</text>
</g>
</svg>
